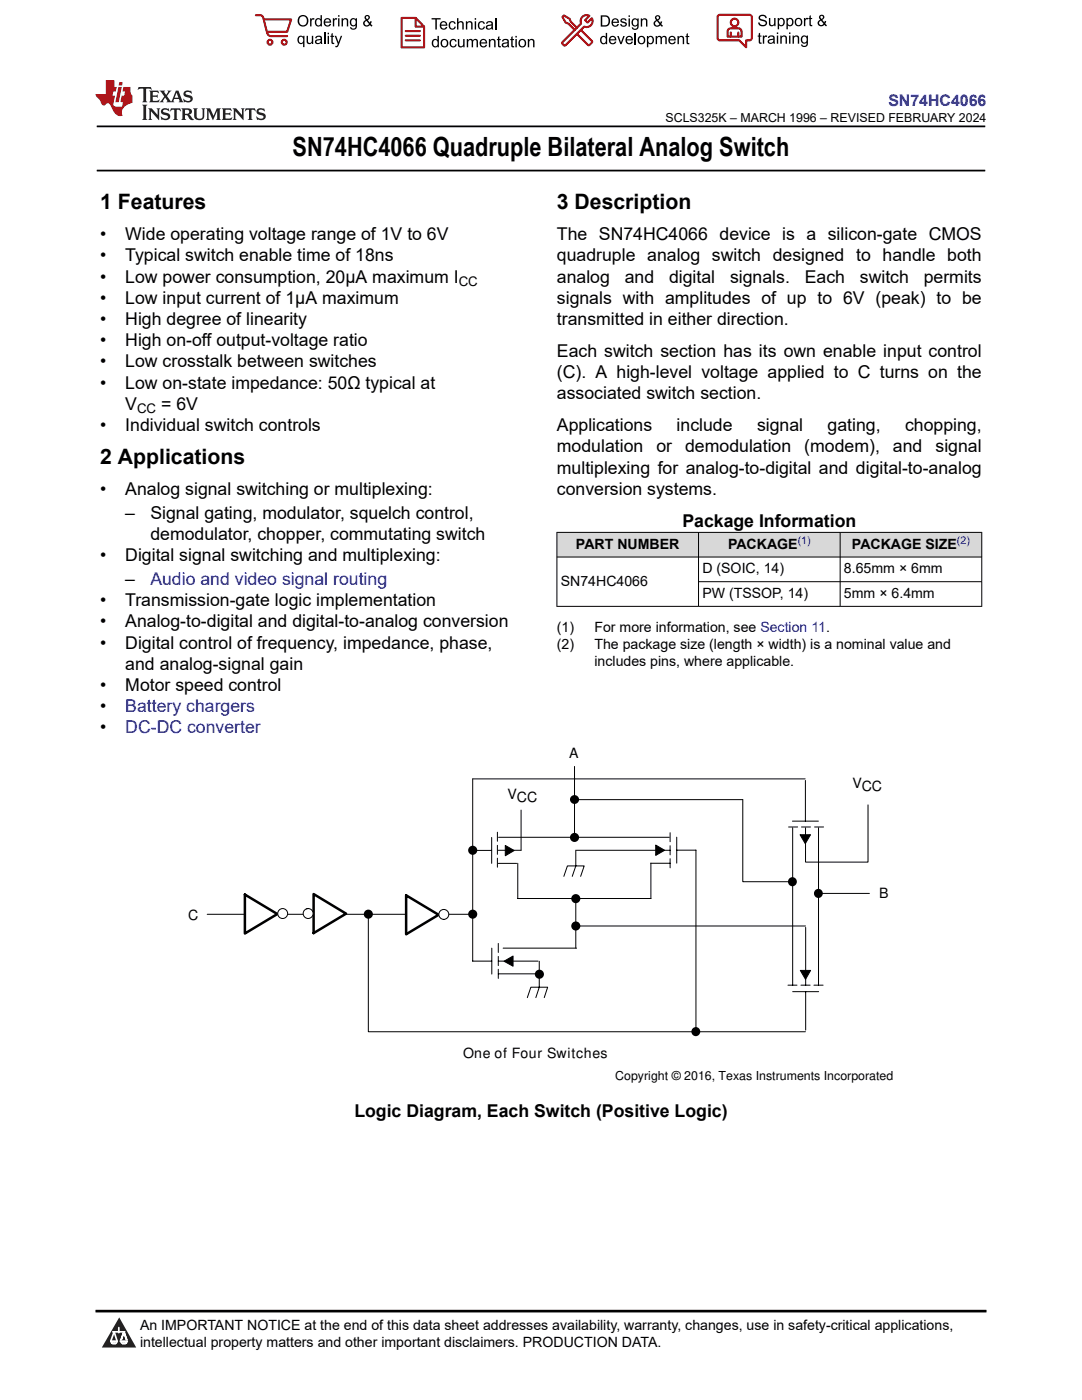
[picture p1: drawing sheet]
<svg xmlns="http://www.w3.org/2000/svg" width="216mm" height="279mm" viewBox="0 0 216 279" stroke-linecap="round" stroke-linejoin="round" font-family="sans-serif">
<path d="M19.3 25.2h177.3M19.3 34h177.3" fill="none" stroke="#000" stroke-width=".35"/>
<g fill="#d8d8d8">
<path d="M111.1 106.2h84.8v5h-84.8z" fill-rule="evenodd"/>
<path d="M111.2 106.3h28.1v4.8h-28.1z" fill-rule="evenodd"/>
<path d="M139.4 106.3h28.2v4.8h-28.2z" fill-rule="evenodd"/>
<path d="M167.7 106.3h28.1v4.8h-28.1z" fill-rule="evenodd"/>
</g>
<g fill="none" stroke="#000" stroke-width=".2">
<path d="M111.1 106.2h84.9M111.1 111.2h84.9M111.1 106.2v14.9M139.4 106.2v14.9M139.4 116.1h56.6M167.6 106.2v14.9M195.9 106.2v14.9M111.1 121h84.9M114.6 159.6h33.6v16.4h9.9M114.6 153v14.1M160.7 155.4h-66.4v36.4h3.8M160.7 155.8v8.1"/>
<path d="M94.3 169.7h3.8M98.1 167.1v5.2M99.3 166.1v1.8M99.3 168.7v1.8M99.3 171.3v1.8M99.4 172.3h3.7M99.5 167.1h34.1M100.8 168.7l1.8 1-1.8 1.1zM104 161.7v8h-4.6M112.5 174.9l.7-2.1h3.4l-.7 2.1M114.9 169.7v3.1l-.7 2.1M114.9 179.3v9.9"/>
<path d="M115 169.7h18.7M129.8 172.3h3.9M129.9 172.3v7h-26.6v-7M130.8 168.7l1.8 1-1.8 1zM133.7 166.2v1.8M133.7 168.8v1.8M133.7 171.4v1.8M135 167.1v5.2M135 169.7h3.8M138.8 169.7l.1 36.2M157.4 165h1.8M158.1 163.9h5.2"/>
<path d="M158.2 165.2v31.4M159.6 166.6h2.1l-1 1.8zM159.9 165h1.8M162.5 165h1.8M163.3 165.2v31.4M163.3 178.3h10.2M173.2 160.6v11.5h-12.5v-6.9M41.3 182.5h52.8M73.5 182.5v23.4h87.2M98.1 189.2v5.2M99.4 191.8h8M99.4 188.3v1.8"/>
<path d="M99.4 190.9v1.8M99.4 193.4v1.9M99.4 194.4h8.2M100.4 189.2h14.6M100.6 191.8l1.8-1v2zM105.2 199.1l.7-2.1h3.4l-.7 2.1M107.6 191.8v5.2l-.7 2.1M114.9 184.8h45.8M157.2 196.6h1.8M158.2 197.9h5.2M159.7 193.7h2l-1 1.7zM159.8 196.6h1.8"/>
<path d="M160.8 185.1v11.5M160.8 197.9v7.7M162.4 196.6h1.8"/>
</g>
<g fill="#000">
<path d="M100.8 168.7l1.8 1-1.8 1.1zM130.8 168.7l1.8 1-1.8 1zM159.6 166.6h2.1l-1 1.8zM100.6 191.8l1.8-1v2zM159.7 193.7h2l-1 1.7z"/>
<circle cx="114.7" cy="159.6" r=".72"/>
<circle cx="94.3" cy="169.7" r=".74"/>
<circle cx="114.6" cy="167.1" r=".74"/>
<circle cx="114.9" cy="179.3" r=".74"/>
<circle cx="158.1" cy="176" r=".73"/>
<circle cx="163.3" cy="178.3" r=".73"/>
<circle cx="73.5" cy="182.4" r=".74"/>
<circle cx="94.3" cy="182.4" r=".74"/>
<circle cx="107.6" cy="194.4" r=".74"/>
<circle cx="114.9" cy="184.8" r=".74"/>
<circle cx="138.8" cy="205.9" r=".73"/>
</g>
<g fill="none" stroke="#000" stroke-width=".34">
<circle cx="114.7" cy="159.6" r=".72"/>
<circle cx="94.3" cy="169.7" r=".74"/>
<circle cx="114.6" cy="167.1" r=".74"/>
<circle cx="114.9" cy="179.3" r=".74"/>
<circle cx="158.1" cy="176" r=".73"/>
<circle cx="163.3" cy="178.3" r=".73"/>
<circle cx="73.5" cy="182.4" r=".74"/>
<circle cx="94.3" cy="182.4" r=".74"/>
<circle cx="107.6" cy="194.4" r=".74"/>
<circle cx="114.9" cy="184.8" r=".74"/>
<circle cx="138.8" cy="205.9" r=".73"/>
</g>
<path d="M62.6 178.4l6.5 3.9-6.5 3.9z" fill="#fff"/>
<path d="M62.6 178.4l6.5 3.9-6.5 3.9z" fill="none" stroke="#000" stroke-width=".5"/>
<path d="M48.9 178.5l6.4 3.9-6.4 3.9z" fill="#fff"/>
<path d="M48.9 178.5l6.4 3.9-6.4 3.9z" fill="none" stroke="#000" stroke-width=".5"/>
<circle cx="61.5" cy="182.3" r=".99" fill="#fff"/>
<g fill="none" stroke="#000" stroke-width=".2">
<path d="M57.3 182.1l-.9 .2M61.5 181.3l-.4 .1"/>
<circle cx="61.5" cy="182.3" r=".99"/>
</g>
<circle cx="56.4" cy="182.3" r=".99" fill="#fff"/>
<circle cx="56.4" cy="182.3" r=".99" fill="none" stroke="#000" stroke-width=".2"/>
<path d="M81 178.7l6.5 3.9-6.5 3.9z" fill="#fff"/>
<path d="M81 178.7l6.5 3.9-6.5 3.9z" fill="none" stroke="#000" stroke-width=".5"/>
<circle cx="88.6" cy="182.5" r=".99" fill="#fff"/>
<circle cx="88.6" cy="182.5" r=".99" fill="none" stroke="#000" stroke-width=".2"/>
<path d="M0 0h215.9v23.8h-215.9z" fill-rule="evenodd" fill="#fff"/>
<path d="M27.7 17.4l-.2 .6 .5-.3h.6v.1v2.2l-.2 .4h1l-.2-.4v-2.2v-.1h.5l.5 .3-.1-.6zM29.8 18.1l.2 .4v1.5l-.2 .4h1.9l.1-.6a1.08 1.08 0 0 1-1.3 .2v-.7h.6l.4 .2v-.6l-.4 .2h-.6v-.6l.2-.1a1 1 0 0 1 1 .2l-.1-.5zM31.8 18.1l1 1.1-1 1.2h.9l-.2-.2 .4-.7 .5 .7-.2 .2h1.6l-.2-.2 .1-.4h1l.1 .4-.1 .2h.9l-.2-.3-.8-2h-.5l-1 2.2-.8-1.1 .9-1.1h-.8l.2 .2-.5 .7-.3-.7 .1-.2zM35.2 18.5l.4 1h-.8zM36.8 18.2a.65 .65 0 0 0-.2 .7 .65 .65 0 0 0 .6 .5l.7 .2 .1 .2a.79 .79 0 0 1-.7 .4 .79 .79 0 0 1-.7-.5l.1 .7 .2-.1a.93 .93 0 0 0 1.1 .1 .93 .93 0 0 0 .4-1 1.46 1.46 0 0 0-1.2-.6l-.1-.3a1.09 1.09 0 0 1 1.2 .2l-.2-.6-.1 .1-.6-.2zM28.4 20.9l.2 .4v2.3l-.2 .3h1l-.2-.3v-2.3l.2-.4zM29.6 21.6l.2 .4v1.6l-.2 .3h.8l-.3-.3v-1.4l1.7 1.8v-2l.2-.4h-.8l.2 .2 .1 1.1-1.2-1.3zM32.3 21.8a.65 .65 0 0 0-.2 .7 .65 .65 0 0 0 .7 .4l.6 .2 .1 .2a.79 .79 0 0 1-.7 .4 .79 .79 0 0 1-.7-.5l.1 .7 .2-.1a.93 .93 0 0 0 1.1 .1 .93 .93 0 0 0 .4-.9 1.46 1.46 0 0 0-1.2-.6l-.1-.4a1.09 1.09 0 0 1 1.2 .2l-.2-.6-.1 .1-.6-.1zM34.1 21.6l-.1 .7a.63 .63 0 0 1 .7-.4l.1 1.7-.3 .3h1l-.2-.3v-1.7a.66 .66 0 0 1 .8 .4l-.1-.7zM36.2 21.6l.2 .4v1.6l-.2 .3h.9l-.2-.2v-.7h.5l.1 .2a.79 .79 0 0 0 1.2 .6l-1-.9a.61 .61 0 0 0 .6-.6 .61 .61 0 0 0-.5-.6zM36.9 21.9h.2a.47 .47 0 0 1 .5 .1 .47 .47 0 0 1 .1 .5l-.2 .2h-.6zM38.5 21.6l.2 .2a2.27 2.27 0 0 0 .4 2 1.04 1.04 0 0 0 1.7-.7v-1.3l.2-.2h-.8l.2 .4v1.1a.6 .6 0 0 1-.6 .6 .6 .6 0 0 1-.6-.6v-1.1l.3-.4zM41.1 21.6l.2 .4v1.6l-.2 .3h.7l-.2-.3v-1.5l.9 1.9 .8-1.9v1.5l-.2 .3h1l-.3-.3v-1.6l.3-.4h-.8l-.7 1.5-.7-1.5zM44.3 21.6l.2 .4v1.6l-.2 .3h1.9l.1-.5a1.09 1.09 0 0 1-1.3 .1v-.6h.6l.4 .1v-.6l-.4 .2h-.6v-.6l.2-.1a1.01 1.01 0 0 1 1 .3l-.1-.6zM46.4 21.6l.3 .4v1.6l-.3 .3h.8l-.2-.3v-1.4l1.6 1.8v-2l.2-.4h-.7l.2 .2v1.1l-1.2-1.3zM49 21.6l-.1 .7a.63 .63 0 0 1 .8-.4v1.7l-.3 .3h1l-.2-.3v-1.7a.66 .66 0 0 1 .8 .4l-.1-.7zM51.4 21.8a.65 .65 0 0 0-.2 .7 .65 .65 0 0 0 .6 .4l.6 .2 .2 .2a.79 .79 0 0 1-.8 .4 .79 .79 0 0 1-.6-.5l.1 .7 .2-.1a.93 .93 0 0 0 1 .1 .93 .93 0 0 0 .5-.9 1.46 1.46 0 0 0-1.3-.6l-.1-.4a1.09 1.09 0 0 1 1.3 .2l-.2-.6-.2 .1-.5-.1z" fill="#231f20"/>
<path d="M21.1 16v2.8h-2.1l.1 .3 .9 1a.95 .95 0 0 0 .9 .9 .59 .59 0 0 1 .6-.4 .59 .59 0 0 1 .5 .4l.4 .8a1.59 1.59 0 0 0 2.1 1.3 1.61 1.61 0 0 1 1-2.2l1-.4-.1-1.5a1.59 1.59 0 0 1-.4-1.6h-1.4l-.2 .9h.5l-.1 .8h-.5l-.2 1v.2l.4 .1-.2 .9h-.6a.73 .73 0 0 1-1.1-.7l.3-1.5h-.5l.2-.8h.5l.2-.9h-.5v-1.4zM23.6 17.4l-.6 3h.7l.6-3zM23.8 16.4l-.1 .7h.7l.1-.7z" fill="#ed1c24"/>
<g fill="#000">
<path d="M59.4 4.2a1.12 1.12 0 0 1 2.2 0 1.12 1.12 0 0 1-2.2 0zM59.9 3.5a.89 .89 0 0 0-.1 1.1 .89 .89 0 0 0 1.1 .4 .88 .88 0 0 0 .3-1.3 .88 .88 0 0 0-1.3-.2z" fill-rule="evenodd"/>
<path d="M59.5 7.3l.5-.2 .5 .3v-.3h.3v2.3h-.3v-.8a.74 .74 0 0 1-1 0 .74 .74 0 0 1-.1-1zM59.8 7.5a.57 .57 0 0 0-.2 .7 .57 .57 0 0 0 .8 .2 .57 .57 0 0 0 .1-.7 .57 .57 0 0 0-.7-.2z" fill-rule="evenodd"/>
<path d="M61.9 3.6h.2v.3l.2-.2 .3-.1 .2 .1-.1 .3a.36 .36 0 0 0-.5 0 .36 .36 0 0 0 0 .4v.9h-.3z" fill-rule="evenodd"/>
<path d="M61.2 7.1h.3v.9a.41 .41 0 0 0 .4 .6 .41 .41 0 0 0 .3-.6v-.9h.3v1.7h-.2v-.3a.58 .58 0 0 1-.7 .3 .58 .58 0 0 1-.4-.6z" fill-rule="evenodd"/>
<path d="M63 3.8l.5-.2 .5 .2v-.8h.2v2.3h-.2v-.2a.75 .75 0 0 1-1-.1 .75 .75 0 0 1-.1-1zM63.2 4a.57 .57 0 0 0-.1 .7 .57 .57 0 0 0 .8 .2 .57 .57 0 0 0 .1-.7 .57 .57 0 0 0-.8-.2z" fill-rule="evenodd"/>
<path d="M63 7.3a.74 .74 0 0 1 1-.1 .74 .74 0 0 1 .3 .9v.7h-.3v-.2a.57 .57 0 0 1-.8 .2 .57 .57 0 0 1-.2-.8l1-.3a.41 .41 0 0 0-.4-.4 .41 .41 0 0 0-.4 .4l-.3-.1zM63.2 8.2a.35 .35 0 0 0 .2 .5 .35 .35 0 0 0 .5-.3l.1-.4z" fill-rule="evenodd"/>
<path d="M65.4 6.5h.3v.3h-.3zM65.4 7.1h.3v1.7h-.3z" fill-rule="evenodd"/>
<path d="M64.8 3.8a.76 .76 0 0 1 .9-.1 .76 .76 0 0 1 .4 .8h-1.2a.47 .47 0 0 0 .3 .6 .47 .47 0 0 0 .6-.4l.3 .1a.82 .82 0 0 1-1.3 .3 .82 .82 0 0 1 0-1.3zM65 4l-.1 .3h.9l-.3-.4z" fill-rule="evenodd"/>
<path d="M66.4 3.6h.3v.3l.1-.2 .4-.1 .1 .1-.1 .3a.36 .36 0 0 0-.4 0 .36 .36 0 0 0-.1 .4v.9h-.3z" fill-rule="evenodd"/>
<path d="M66.1 6.7l.3-.1v.5h.3v.3h-.3v.9l.1 .2h.2v.3a.41 .41 0 0 1-.4-.1 .41 .41 0 0 1-.2-.4v-.9h-.2v-.3h.2z" fill-rule="evenodd"/>
<path d="M66.8 7.1h.3l.4 1.4 .5-1.4h.3l-.6 1.7a.57 .57 0 0 1-.8 .6v-.3a.37 .37 0 0 0 .5-.3z" fill-rule="evenodd"/>
<path d="M67.5 3h.2v.3h-.2zM67.5 3.6h.2v1.7h-.2z" fill-rule="evenodd"/>
<path d="M68.2 3.6h.2v.3a.58 .58 0 0 1 .7-.3 .58 .58 0 0 1 .4 .7v1h-.3v-1a.4 .4 0 0 0-.4-.5 .4 .4 0 0 0-.4 .6v.9h-.2z" fill-rule="evenodd"/>
<path d="M70 3.8l.5-.2 .5 .2v-.2h.2v1.5a.71 .71 0 0 1-.5 .8 .71 .71 0 0 1-.8-.5h.2a.46 .46 0 0 0 .6 .3 .46 .46 0 0 0 .3-.6 .78 .78 0 0 1-1.1-.2 .78 .78 0 0 1 .1-1.1zM70.2 4a.53 .53 0 0 0-.1 .8 .53 .53 0 0 0 .8 0 .54 .54 0 0 0 0-.7 .54 .54 0 0 0-.7-.1z" fill-rule="evenodd"/>
<path d="M72.9 3.1a.53 .53 0 0 1 .8 .1 .53 .53 0 0 1-.3 .8l.4 .5 .1-.3 .3 .1-.2 .5 .3 .3-.2 .2-.3-.3a.71 .71 0 0 1-1.2 .1 .71 .71 0 0 1 .4-1.1l-.3-.5zM73 3.5a.3 .3 0 0 0 .6 0 .3 .3 0 0 0-.6 0zM72.9 4.3a.45 .45 0 0 0 0 .7 .45 .45 0 0 0 .7-.2l-.5-.6z" fill-rule="evenodd"/>
<path d="M86.1 3.6h1.8v.3h-.7v2h-.3v-2h-.8z" fill-rule="evenodd"/>
<path d="M86.3 8l.5-.2 .5 .2v-.8h.3v2.2h-.3v-.2a.76 .76 0 0 1-1 0 .76 .76 0 0 1-.1-1zM86.6 8.1a.58 .58 0 0 0-.2 .8 .58 .58 0 0 0 .8 .2 .58 .58 0 0 0 .1-.8 .58 .58 0 0 0-.7-.2z" fill-rule="evenodd"/>
<path d="M88.2 7.9a.81 .81 0 0 1 1.1 .2 .81 .81 0 0 1-.2 1.1 .81 .81 0 0 1-1.1-.1l-.1-.8zM88.3 8.1a.57 .57 0 0 0 0 .9 .57 .57 0 0 0 .8 0 .57 .57 0 0 0 0-.8 .57 .57 0 0 0-.8-.1z" fill-rule="evenodd"/>
<path d="M88 4.4a.77 .77 0 0 1 .9-.1 .77 .77 0 0 1 .4 .8h-1.3a.48 .48 0 0 0 .4 .6 .48 .48 0 0 0 .6-.3h.3a.83 .83 0 0 1-1.3 .4 .83 .83 0 0 1 0-1.4zM88.2 4.6l-.2 .3h1l-.3-.4z" fill-rule="evenodd"/>
<path d="M89.7 4.4a.7 .7 0 0 1 1.2 .3l-.2 .1a.45 .45 0 0 0-.6-.3 .45 .45 0 0 0-.3 .6 .45 .45 0 0 0 .3 .6 .45 .45 0 0 0 .6-.4h.3a.76 .76 0 0 1-1.1 .6 .76 .76 0 0 1-.3-1.1z" fill-rule="evenodd"/>
<path d="M89.9 8a.7 .7 0 0 1 1.2 .3h-.3a.45 .45 0 0 0-.5-.3 .45 .45 0 0 0-.3 .6 .45 .45 0 0 0 .3 .6 .45 .45 0 0 0 .6-.4l.2 .1a.76 .76 0 0 1-1 .5 .76 .76 0 0 1-.4-1.1z" fill-rule="evenodd"/>
<path d="M91.2 3.6h.3v.8a.59 .59 0 0 1 .7-.2 .59 .59 0 0 1 .3 .7v1h-.2v-1a.4 .4 0 0 0-.5-.4 .4 .4 0 0 0-.3 .5v.9h-.3z" fill-rule="evenodd"/>
<path d="M91.4 7.8h.2v.9a.41 .41 0 0 0 .5 .5 .41 .41 0 0 0 .3-.5v-.9h.3v1.6h-.3v-.2a.58 .58 0 0 1-.7 .3 .58 .58 0 0 1-.3-.7z" fill-rule="evenodd"/>
<path d="M93 4.2h.2v.3a.59 .59 0 0 1 .7-.3 .59 .59 0 0 1 .4 .7v1h-.3v-1a.41 .41 0 0 0-.4-.5 .41 .41 0 0 0-.4 .6v.9h-.2z" fill-rule="evenodd"/>
<path d="M93.1 7.8h.3v.2a.56 .56 0 0 1 1 0 .54 .54 0 0 1 .6-.2 .54 .54 0 0 1 .4 .5v1.1h-.3v-1a.34 .34 0 0 0-.3-.4 .34 .34 0 0 0-.4 .3v1.1h-.3v-1a.38 .38 0 0 0-.5-.4 .38 .38 0 0 0-.2 .6v.8h-.3z" fill-rule="evenodd"/>
<path d="M94.7 3.6h.3v.3h-.3zM94.7 4.2h.3v1.7h-.3z" fill-rule="evenodd"/>
<path d="M95.5 4.4a.7 .7 0 0 1 1.3 .3l-.3 .1a.45 .45 0 0 0-.6-.3 .45 .45 0 0 0-.3 .6 .45 .45 0 0 0 .3 .6 .45 .45 0 0 0 .6-.4h.3a.76 .76 0 0 1-1.1 .6 .76 .76 0 0 1-.3-1.1z" fill-rule="evenodd"/>
<path d="M95.9 8a.77 .77 0 0 1 .9-.2 .77 .77 0 0 1 .4 .9h-1.2a.48 .48 0 0 0 .3 .5 .48 .48 0 0 0 .6-.3h.3a.83 .83 0 0 1-1.3 .4 .83 .83 0 0 1 0-1.3zM96.1 8.1l-.1 .4h.9l-.2-.5z" fill-rule="evenodd"/>
<path d="M97.5 7.8h.3v.2a.59 .59 0 0 1 .7-.2 .59 .59 0 0 1 .4 .6v1h-.3v-1a.41 .41 0 0 0-.5-.4 .41 .41 0 0 0-.3 .5v.9h-.3z" fill-rule="evenodd"/>
<path d="M97.1 4.4a.74 .74 0 0 1 1-.1 .74 .74 0 0 1 .3 .9v.7h-.3v-.2a.59 .59 0 0 1-.8 .2 .59 .59 0 0 1-.3-.8l1.1-.3a.42 .42 0 0 0-.4-.4 .42 .42 0 0 0-.5 .4l-.2-.1zM97.3 5.3a.36 .36 0 0 0 .2 .5 .36 .36 0 0 0 .5-.2l.1-.5z" fill-rule="evenodd"/>
<path d="M99.4 7.4l.2-.2v.6h.3v.2h-.3v1l.1 .2h.2l.1 .2a.41 .41 0 0 1-.5 0 .41 .41 0 0 1-.1-.4v-1h-.2v-.2h.2z" fill-rule="evenodd"/>
<path d="M100.3 8a.74 .74 0 0 1 .9-.2 .74 .74 0 0 1 .3 .9l.1 .7h-.3v-.2a.59 .59 0 0 1-.8 .3 .59 .59 0 0 1-.3-.8l1-.3a.42 .42 0 0 0-.3-.4 .42 .42 0 0 0-.5 .3h-.3zM100.5 8.8a.36 .36 0 0 0 .1 .5 .36 .36 0 0 0 .5-.2l.2-.5z" fill-rule="evenodd"/>
<path d="M102 7.4l.3-.2v.6h.3v.2h-.3v1l.1 .2h.2v.2a.41 .41 0 0 1-.5 0 .41 .41 0 0 1-.1-.4v-1h-.2v-.2h.2z" fill-rule="evenodd"/>
<path d="M102.8 7.2h.3v.3h-.3zM102.8 7.8h.3v1.6h-.3z" fill-rule="evenodd"/>
<path d="M103.7 7.9a.81 .81 0 0 1 1.1 .2 .81 .81 0 0 1-.1 1.1 .81 .81 0 0 1-1.2-.1v-.8zM103.9 8.1a.57 .57 0 0 0-.1 .9 .57 .57 0 0 0 .8 0 .57 .57 0 0 0 0-.8 .57 .57 0 0 0-.7-.1z" fill-rule="evenodd"/>
<path d="M105.3 7.8h.3v.2a.59 .59 0 0 1 .7-.2 .59 .59 0 0 1 .4 .6v1h-.3v-1a.41 .41 0 0 0-.5-.4 .41 .41 0 0 0-.3 .5v.9h-.3z" fill-rule="evenodd"/>
<path d="M119.9 3.1h.7a1.12 1.12 0 0 1 1.1 1.1 1.12 1.12 0 0 1-1 1.1h-.8zM120.2 3.3v1.7h.4a.86 .86 0 0 0 .8-.8 .86 .86 0 0 0-.8-.9z" fill-rule="evenodd"/>
<path d="M119.9 7.4l.5-.3 .5 .3v-.8h.2v2.2h-.2v-.2a.75 .75 0 0 1-1 0 .75 .75 0 0 1-.1-1zM120.1 7.5a.57 .57 0 0 0-.1 .8 .57 .57 0 0 0 .8 .2 .57 .57 0 0 0 .1-.8 .57 .57 0 0 0-.8-.2z" fill-rule="evenodd"/>
<path d="M121.7 7.4a.76 .76 0 0 1 .9-.2 .76 .76 0 0 1 .4 .9h-1.2a.47 .47 0 0 0 .3 .5 .47 .47 0 0 0 .6-.3h.3a.82 .82 0 0 1-1.3 .4 .82 .82 0 0 1 0-1.3zM121.9 7.5l-.1 .3h.9l-.3-.4z" fill-rule="evenodd"/>
<path d="M122.2 3.9a.76 .76 0 0 1 .9-.2 .76 .76 0 0 1 .4 .9h-1.2a.47 .47 0 0 0 .4 .5 .47 .47 0 0 0 .5-.3h.3a.82 .82 0 0 1-1.3 .4 .82 .82 0 0 1 0-1.3zM122.5 4l-.2 .3h.9l-.2-.4z" fill-rule="evenodd"/>
<path d="M123.9 3.8a.71 .71 0 0 1 1.1 .3h-.2a.32 .32 0 0 0-.4-.3 .32 .32 0 0 0-.3 .4h.1a.75 .75 0 0 1 .9 .8 .72 .72 0 0 1-.7 .3 .72 .72 0 0 1-.7-.5h.3a.36 .36 0 0 0 .4 .4 .36 .36 0 0 0 .3-.5 .8 .8 0 0 1-.9-.7z" fill-rule="evenodd"/>
<path d="M123.2 7.2h.3l.4 1.3 .5-1.3h.3l-.7 1.6h-.2z" fill-rule="evenodd"/>
<path d="M125.4 3.1h.3v.3h-.3zM125.4 3.7h.3v1.6h-.3z" fill-rule="evenodd"/>
<path d="M125 7.4a.76 .76 0 0 1 .9-.2 .76 .76 0 0 1 .4 .9h-1.2a.47 .47 0 0 0 .3 .5 .47 .47 0 0 0 .6-.3h.3a.82 .82 0 0 1-1.3 .4 .82 .82 0 0 1 0-1.3zM125.2 7.5l-.1 .3h.9l-.2-.4z" fill-rule="evenodd"/>
<path d="M126.2 3.9l.5-.3 .5 .3v-.2h.2v1.4a.71 .71 0 0 1-.5 .8 .71 .71 0 0 1-.8-.5l.2 .1a.46 .46 0 0 0 .6 .2 .46 .46 0 0 0 .3-.6 .78 .78 0 0 1-1.1-.1 .78 .78 0 0 1 .1-1.1zM126.4 4a.53 .53 0 0 0-.1 .8 .53 .53 0 0 0 .8 0 .54 .54 0 0 0 0-.7 .54 .54 0 0 0-.7-.1z" fill-rule="evenodd"/>
<path d="M127.5 7.3a.8 .8 0 0 1 1.1 .2 .8 .8 0 0 1-.1 1.1 .8 .8 0 0 1-1.2-.1v-.8zM127.7 7.5a.56 .56 0 0 0-.1 .9 .56 .56 0 0 0 .8-.1 .56 .56 0 0 0 0-.7 .56 .56 0 0 0-.7-.1z" fill-rule="evenodd"/>
<path d="M127.9 3.7h.2v.2a.58 .58 0 0 1 .7-.2 .58 .58 0 0 1 .4 .6v1h-.3v-1a.4 .4 0 0 0-.4-.4 .4 .4 0 0 0-.4 .5v.9h-.2z" fill-rule="evenodd"/>
<path d="M129.1 7.2h.2v.2a.72 .72 0 0 1 1-.1 .72 .72 0 0 1 .2 1 .64 .64 0 0 1-.5 .5 .64 .64 0 0 1-.6-.2v.8h-.3zM129.5 7.5a.56 .56 0 0 0-.2 .8 .56 .56 0 0 0 .8 .2 .56 .56 0 0 0 .1-.8 .56 .56 0 0 0-.7-.2z" fill-rule="evenodd"/>
<path d="M130.8 7.2h.3v.2a.55 .55 0 0 1 .9 0 .53 .53 0 0 1 .6-.3 .53 .53 0 0 1 .4 .6v1.1h-.2v-1a.34 .34 0 0 0-.3-.4 .34 .34 0 0 0-.4 .3v1.1h-.3v-1a.37 .37 0 0 0-.5-.4 .37 .37 0 0 0-.2 .6v.8h-.3z" fill-rule="evenodd"/>
<path d="M130.8 3.2a.53 .53 0 0 1 .9 .1 .53 .53 0 0 1-.4 .8l.4 .5 .2-.4 .2 .1-.2 .5 .4 .3-.2 .3-.3-.4a.71 .71 0 0 1-1.2 .1 .71 .71 0 0 1 .3-1.1l-.2-.5zM130.9 3.6a.3 .3 0 0 0 .6 0 .3 .3 0 0 0-.6 0zM130.9 4.3a.45 .45 0 0 0 0 .7 .45 .45 0 0 0 .7-.2l-.5-.6z" fill-rule="evenodd"/>
<path d="M133.6 7.4a.76 .76 0 0 1 .9-.2 .76 .76 0 0 1 .3 .9h-1.2a.47 .47 0 0 0 .4 .5 .47 .47 0 0 0 .6-.3h.2a.82 .82 0 0 1-1.2 .4 .82 .82 0 0 1 0-1.3zM133.8 7.5l-.2 .3h1l-.3-.4z" fill-rule="evenodd"/>
<path d="M135.2 7.2h.2v.2a.58 .58 0 0 1 .7-.2 .58 .58 0 0 1 .4 .6v1h-.3v-1a.4 .4 0 0 0-.4-.4 .4 .4 0 0 0-.3 .5v.9h-.3z" fill-rule="evenodd"/>
<path d="M137 6.8l.3-.2v.6h.2v.2h-.2v1v.2h.2l.1 .2a.41 .41 0 0 1-.5 0 .41 .41 0 0 1-.1-.5v-.9h-.2v-.2h.2z" fill-rule="evenodd"/>
<path d="M151.6 3.1a.88 .88 0 0 1 1.4 .5h-.3a.49 .49 0 0 0-.5-.5 .49 .49 0 0 0-.5 .6l.1 .1a1.06 1.06 0 0 1 1.2 1 .95 .95 0 0 1-.9 .4 .95 .95 0 0 1-.8-.7h.3a.58 .58 0 0 0 .6 .5 .58 .58 0 0 0 .5-.6l-.2-.1a.95 .95 0 0 1-1.1-.9z" fill-rule="evenodd"/>
<path d="M151.4 6.7l.3-.2v.6h.2v.2h-.2v1v.2h.2l.1 .2a.41 .41 0 0 1-.5 0 .41 .41 0 0 1-.1-.5v-.9h-.2v-.2h.2z" fill-rule="evenodd"/>
<path d="M152.2 7.1h.3v.2l.1-.2h.4h.1l-.1 .3a.36 .36 0 0 0-.4 0 .36 .36 0 0 0-.1 .5v.8h-.3z" fill-rule="evenodd"/>
<path d="M153.3 7.3a.74 .74 0 0 1 1-.2 .74 .74 0 0 1 .3 .9l.1 .7h-.3l-.1-.2a.57 .57 0 0 1-.8 .3 .57 .57 0 0 1-.1-.9l.9-.2a.41 .41 0 0 0-.4-.4 .41 .41 0 0 0-.4 .3h-.3zM153.5 8.1a.35 .35 0 0 0 .2 .5 .35 .35 0 0 0 .5-.2l.1-.5z" fill-rule="evenodd"/>
<path d="M153.4 3.6h.3v.9a.41 .41 0 0 0 .4 .5 .41 .41 0 0 0 .4-.5v-.9h.2v1.6h-.2v-.2a.58 .58 0 0 1-.7 .2 .58 .58 0 0 1-.4-.6z" fill-rule="evenodd"/>
<path d="M155 6.5h.3v.3h-.3zM155 7.1h.3v1.6h-.3z" fill-rule="evenodd"/>
<path d="M155.2 3.6h.2v.2a.72 .72 0 0 1 1-.1 .72 .72 0 0 1 .2 1 .64 .64 0 0 1-.5 .5 .64 .64 0 0 1-.6-.2v.8h-.3zM155.6 3.9a.56 .56 0 0 0-.2 .8 .56 .56 0 0 0 .8 .2 .56 .56 0 0 0 .1-.8 .56 .56 0 0 0-.7-.2z" fill-rule="evenodd"/>
<path d="M155.7 7.1h.3v.2a.58 .58 0 0 1 .7-.2 .58 .58 0 0 1 .3 .6v1h-.3v-1a.4 .4 0 0 0-.4-.4 .4 .4 0 0 0-.3 .5v.9h-.3z" fill-rule="evenodd"/>
<path d="M156.9 3.6h.3v.2a.72 .72 0 0 1 .9-.1 .72 .72 0 0 1 .2 1 .64 .64 0 0 1-.4 .5 .64 .64 0 0 1-.7-.2v.8h-.3zM157.3 3.9a.56 .56 0 0 0-.1 .8 .56 .56 0 0 0 .7 .2 .56 .56 0 0 0 .2-.8 .56 .56 0 0 0-.8-.2z" fill-rule="evenodd"/>
<path d="M157.4 6.5h.3v.3h-.3zM157.4 7.1h.3v1.6h-.3z" fill-rule="evenodd"/>
<path d="M158.1 7.1h.3v.2a.58 .58 0 0 1 .7-.2 .58 .58 0 0 1 .4 .6v1h-.3v-1a.4 .4 0 0 0-.5-.4 .4 .4 0 0 0-.3 .5v.9h-.3z" fill-rule="evenodd"/>
<path d="M158.8 3.7a.8 .8 0 0 1 1.1 .2 .8 .8 0 0 1-.1 1.1 .8 .8 0 0 1-1.1-.1l-.1-.8zM159 3.9a.56 .56 0 0 0-.1 .9 .56 .56 0 0 0 .9 0 .56 .56 0 0 0-.1-.8 .56 .56 0 0 0-.7-.1z" fill-rule="evenodd"/>
<path d="M160 7.3l.5-.2 .5 .2v-.2h.2v1.4a.71 .71 0 0 1-.5 .9 .71 .71 0 0 1-.9-.5h.3a.46 .46 0 0 0 .6 .2 .46 .46 0 0 0 .2-.6 .78 .78 0 0 1-1-.1 .78 .78 0 0 1 .1-1.1zM160.2 7.4a.53 .53 0 0 0-.1 .8 .53 .53 0 0 0 .8 0 .54 .54 0 0 0 0-.7 .54 .54 0 0 0-.7-.1z" fill-rule="evenodd"/>
<path d="M160.4 3.6h.3v.2l.1-.2h.4h.1l-.1 .3a.36 .36 0 0 0-.4 0 .36 .36 0 0 0-.1 .5v.8h-.3z" fill-rule="evenodd"/>
<path d="M161.5 3.2l.3-.2v.6h.3v.2h-.3v1v.2h.3v.2a.41 .41 0 0 1-.5 0 .41 .41 0 0 1-.1-.5v-.9h-.2v-.2h.2z" fill-rule="evenodd"/>
<path d="M163.6 3.1a.53 .53 0 0 1 .8 .1 .53 .53 0 0 1-.3 .8l.4 .5 .1-.3h.3l-.2 .5 .3 .3-.2 .3-.3-.3a.71 .71 0 0 1-1.2 .1 .71 .71 0 0 1 .4-1.2l-.3-.5zM163.7 3.5a.3 .3 0 0 0 .5 0 .3 .3 0 0 0-.5 0zM163.6 4.2a.45 .45 0 0 0 0 .8 .45 .45 0 0 0 .7-.3l-.5-.6z" fill-rule="evenodd"/>
</g>
<path d="M64.8 6.5v2.3M98.9 3.6v2.3M126.8 6.6v2.2" fill="none" stroke="#000" stroke-width=".28"/>
<g fill="none" stroke="#de0000" stroke-width=".42">
<path d="M51.1 3l1 .1a1.4 1.4 0 0 1 .6 1.2l.7 2.5a.95 .95 0 0 0 1.1 .4h2.8M52.7 3.9h5.4l-.8 2.4h-4M80.1 3.6h2.8v1.7h1.7v4.2h-4.5zM81 7.1h2.8M81 6.2h2.8M81 8.1h2.8M82.9 3.6l1.7 1.7M115.1 5.5l-1.3-1.2-.1-.5-1.2-.7-.3 .3 .7 1.1 .5 .2 1.3 1.3M115.9 6l2.2 2.2v.3l-.5 .5h-.3l-2.2-2.2zM115.9 6l.7-.7a1.19 1.19 0 0 0 1.3-.3 1.19 1.19 0 0 0 .2-1.4l-.9 .9-.4-.5 .8-.8a1.19 1.19 0 0 0-1.4 .1 1.19 1.19 0 0 0-.2 1.4l-3.8 3.7v.3l.3 .3h.3l2.3-2.2M143.2 3.2l.4-.2h6l.4 .2v4.4l-.2 .4-.9 .1v1.3l-1.4-1.3h-3.9l-.4-.3zM145.4 5.8l.4-.1h1.6a.61 .61 0 0 1 .6 .6v1h-2.8v-1z"/>
<path d="M145.8 6.5v.8M147.3 6.5v.8"/>
<circle cx="53.9" cy="8.4" r=".49"/>
<circle cx="56.7" cy="8.4" r=".49"/>
<circle cx="146.6" cy="4.5" r=".75"/>
</g>
<path d="M0 261.4h215.9v18h-215.9z" fill-rule="evenodd" fill="#fff"/>
<path d="M23.8 262.9l3.4 6h-6.9z" fill="#231f20"/>
<path d="M22.1 267.7h1.3l-.4 .5h-.3a.55 .55 0 0 1-.6-.5z" fill-rule="evenodd" fill="#fff"/>
<path d="M22.1 267.7h1.3l-.4 .5h-.3a.55 .55 0 0 1-.6-.5z" fill="none" stroke="#231f20" stroke-width=".34"/>
<path d="M22.1 267.7h1.3l-.4 .5h-.5zM22.6 265.8h.1M22.6 265.8h2.3zM23.7 265.9h.1M23.7 264.9v1zM24 267.7h.1" fill="none" stroke="#fff" stroke-width=".34"/>
<path d="M24.7 265.8l-.7 1.9z" fill="#fff"/>
<path d="M24.7 265.8l-.7 1.9z" fill="none" stroke="#fff" stroke-width=".34"/>
<path d="M24.7 265.8l.7 1.9z" fill="#fff"/>
<path d="M22.8 265.8l-.7 1.9zM22.8 265.8l.6 1.9zM24.7 265.8l.7 1.9zM25.3 267.7h.1" fill="none" stroke="#fff" stroke-width=".34"/>
<path d="M24.1 267.7h1.3a.65 .65 0 0 1-.6 .5 .65 .65 0 0 1-.7-.5z" fill-rule="evenodd" fill="#fff"/>
<path d="M24.1 267.7h1.3a.65 .65 0 0 1-.6 .5 .65 .65 0 0 1-.7-.5z" fill="none" stroke="#231f20" stroke-width=".34"/>
<path d="M24 267.7h.1M24.1 267.7h1.3l-.4 .5h-.5z" fill="none" stroke="#fff" stroke-width=".34"/>
<path d="M19 261.7h177.8" fill="none" stroke="#000" stroke-width=".53"/>
<text font-size="5.3" x="58.4" y="31.2">SN74HC4066 Quadruple Bilateral Analog Switch</text>
<g font-size="4.2">
<text x="20" y="41.8">1 Features</text>
<text x="111.1" y="41.8">3 Description</text>
<text x="20" y="92.6">2 Applications</text>
</g>
<g font-size="3.5">
<text x="20" y="47.9">•</text>
<text x="25" y="47.9">Wide operating voltage range of 1V to 6V</text>
<text x="111.1" y="47.9">The SN74HC4066 device is a silicon-gate CMOS</text>
<text x="20" y="52.2">•</text>
<text x="25" y="52.2">Typical switch enable time of 18ns</text>
<text x="111.1" y="52.2">quadruple analog switch designed to handle both</text>
<text x="20" y="56.4">•</text>
<text x="25" y="56.4">Low power consumption, 20µA maximum I</text>
<text x="111.1" y="56.4">analog</text>
<text x="124.7" y="56.4">and</text>
<text x="133.5" y="56.4">digital</text>
<text x="145.7" y="56.4">signals.</text>
<text x="160.6" y="56.4">Each</text>
<text x="171.6" y="56.4">switch</text>
<text x="184.3" y="56.4">permits</text>
<text x="20" y="60.6">•</text>
<text x="20" y="64.9">•</text>
<text x="25" y="60.6">Low input current of 1µA maximum</text>
<text x="25" y="64.9">High degree of linearity</text>
<text x="111.1" y="60.6">signals with amplitudes of up to 6V (peak) to be</text>
<text x="111.1" y="64.9">transmitted in either direction.</text>
<text x="20" y="69.1">•</text>
<text x="25" y="69.1">High on-off output-voltage ratio</text>
<text x="111.1" y="71.2">Each switch section has its own enable input control</text>
<text x="20" y="73.3">•</text>
<text x="20" y="77.6">•</text>
<text x="25" y="73.3">Low crosstalk between switches</text>
<text x="25" y="77.6">Low on-state impedance: 50Ω typical at</text>
<text x="111.1" y="75.5">(C). A high-level voltage applied to C turns on the</text>
<text x="25" y="81.8">V</text>
<text x="32.2" y="81.8">= 6V</text>
<text x="111.1" y="79.7">associated switch section.</text>
<text x="20" y="86">•</text>
<text x="25" y="86">Individual switch controls</text>
<text x="111.1" y="86">Applications</text>
<text x="135" y="86">include</text>
<text x="151.1" y="86">signal</text>
<text x="165.1" y="86">gating,</text>
<text x="180.6" y="86">chopping,</text>
<text x="111.1" y="90.3">modulation</text>
<text x="111.1" y="94.5">multiplexing for analog-to-digital and digital-to-analog</text>
<text x="131" y="90.3">or</text>
<text x="136.7" y="90.3">demodulation</text>
<text x="160.5" y="90.3">(modem),</text>
<text x="178.2" y="90.3">and</text>
<text x="186.7" y="90.3">signal</text>
<text x="20" y="98.7">•</text>
<text x="25" y="98.7">Analog signal switching or multiplexing:</text>
<text x="111.1" y="98.7">conversion systems.</text>
<text x="25" y="103.5">–</text>
<text x="30" y="103.5">Signal gating, modulator, squelch control,</text>
<text x="30" y="107.7">demodulator, chopper, commutating switch</text>
<text x="136.2" y="105.1">Package Information</text>
<text x="20" y="112">•</text>
<text x="25" y="112">Digital signal switching and multiplexing:</text>
<text x="25" y="116.7">–</text>
<text x="20" y="121">•</text>
<text x="20" y="125.2">•</text>
<text x="25" y="121">Transmission-gate logic implementation</text>
<text x="25" y="125.2">Analog-to-digital and digital-to-analog conversion</text>
<text x="20" y="129.4">•</text>
<text x="25" y="129.4">Digital control of frequency, impedance, phase,</text>
<text x="20" y="137.9">•</text>
<text x="25" y="133.7">and analog-signal gain</text>
<text x="25" y="137.9">Motor speed control</text>
<text x="20" y="142.1">•</text>
<text x="20" y="146.4">•</text>
<text x="70.7" y="222.9">Logic Diagram, Each Switch (Positive Logic)</text>
</g>
<g font-size="3.5" fill="#00f">
<text x="30" y="116.7">Audio and video signal routing</text>
<text x="25" y="142.1">Battery chargers</text>
<text x="25" y="146.4">DC-DC converter</text>
</g>
<text font-size="3.2" fill="#00f" x="177.3" y="21.1">SN74HC4066</text>
<g font-size="2.8">
<text x="114.9" y="109.5">PART NUMBER</text>
<text x="145.3" y="109.5">PACKAGE</text>
<text x="170" y="109.5">PACKAGE SIZE</text>
<text x="111.9" y="116.9">SN74HC4066</text>
<text x="140.2" y="114.4">D (SOIC, 14)</text>
<text x="140.2" y="119.4">PW (TSSOP, 14)</text>
<text x="168.4" y="114.4">8.65mm × 6mm</text>
<text x="168.4" y="119.4">5mm × 6.4mm</text>
<text x="111.1" y="126.2">(1)</text>
<text x="111.1" y="129.6">(2)</text>
<text x="118.6" y="126.2">For more information, see Section 11.</text>
<text x="118.6" y="129.6">The package size (length × width) is a nominal value and</text>
<text x="118.6" y="132.9">includes pins, where applicable.</text>
<text x="113.6" y="151.3">A</text>
<text x="101.3" y="159.4">VCC</text>
<text x="170.1" y="157.2">VCC</text>
<text x="175.4" y="179.3">B</text>
<text x="37.5" y="183.6">C</text>
<text x="92.4" y="211.2">One of Four Switches</text>
<text x="27.9" y="265.5">An IMPORTANT NOTICE at the end of this data sheet addresses availability, warranty, changes, use in safety-critical applications,</text>
<text x="27.9" y="268.9">intellectual property matters and other important disclaimers. PRODUCTION DATA.</text>
</g>
<g font-size="2.6">
<text x="91.5" y="57.1">CC</text>
<text x="27.4" y="82.5">CC</text>
</g>
<g font-size="2.5">
<text x="132.8" y="24.3">SCLS325K – MARCH 1996 – REVISED FEBRUARY 2024</text>
<text x="122.8" y="215.5">Copyright © 2016, Texas Instruments Incorporated</text>
</g>
<g font-size="2.1" fill="#00f">
<text x="159.2" y="108.6">(1)</text>
<text x="191" y="108.6">(2)</text>
</g>
</svg>
